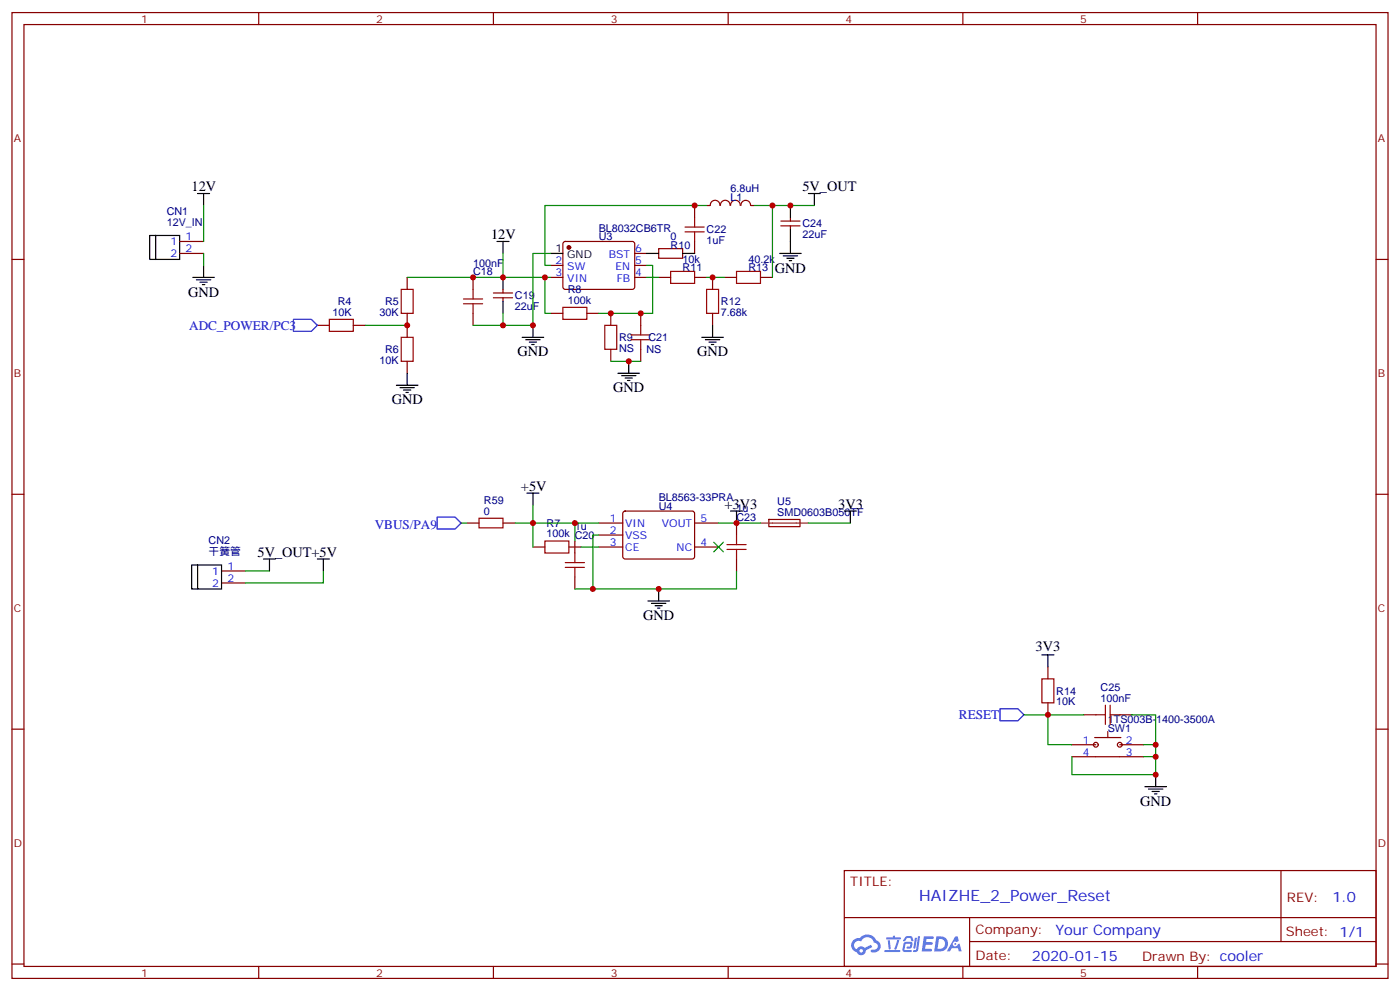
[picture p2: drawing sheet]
<svg xmlns="http://www.w3.org/2000/svg" width="412mm" height="292mm" viewBox="0 0 412 292" stroke-linecap="round" stroke-linejoin="round" font-family="sans-serif">
<g fill="none" stroke="#870000" stroke-width=".35">
<path d="M3.5 3.7h405.4v284.3h-405.4zM7.1 7.2h398.2v277.3h-398.2zM76.2 3.7v3.5M145.3 3.7v3.5M214.5 3.7v3.5M283.6 3.7v3.5M352.8 3.7v3.5M3.5 76.4h3.6M405.3 76.4h3.6M3.5 145.5h3.6M405.3 145.5h3.6M3.5 214.7h3.6"/>
<path d="M405.3 214.7h3.6M248.7 256.3h156.6v28.2h-156.6zM377.3 256.3v20.9M248.7 270.1h156.5M285.6 277.2h119.6M285.6 270.1v14.2M3.5 283.8h3.6M76.2 284.5v3.5M145.3 284.5v3.5M214.5 284.5v3.5M283.6 284.5v3.5M352.8 284.5v3.5"/>
<path d="M405.3 283.8h3.6"/>
</g>
<g fill="#5487ff">
<path d="M272.1 275.6h2.6l.3 .2-.1 .6h-2l-.1 1h1.6l.4 .4-.4 .3h-1.7l-.2 1.2 1.8 .1 .3 .3-.2 .4h-2.9z"/>
<path d="M281.4 275.7h.7l.4 1.3-.7 .3a.74 .74 0 0 0-1.1 .3 .74 .74 0 0 0 .5 1.1 .74 .74 0 0 0 .9-.7l.5-.3 .7 2.4h-.9l-.2-1h-1.9l-.5 1h-.9z"/>
<path d="M269.5 276.1h.6l-.4 2.9a.31 .31 0 0 1-.3 .3 .31 .31 0 0 1-.3-.3z"/>
<path d="M270.4 275.6h.6l-.5 4a.89 .89 0 0 1-.7 .7 .89 .89 0 0 1-.9-.3l1-.5z"/>
<path d="M266.8 275.8l.6-.2 1.2 .1 .5 1.3-.6 .1-.4-.9-1 .1a.95 .95 0 0 1-1 .8l-.1-.2z"/>
<path d="M266.4 277.5l1.8-.2a1.04 1.04 0 0 1 .6 1.1 1.04 1.04 0 0 1-.8 .9h-.7a.29 .29 0 0 1-.3-.4 .29 .29 0 0 1 .3-.2h.7l.2-.8h-1.4l-.4 1.7 1.9 .1a.29 .29 0 0 1 .3 .3 .29 .29 0 0 1-.3 .3h-2l-.4-.3 .2-2.1z"/>
<path d="M260.5 279.7h4.4a.3 .3 0 0 1 .3 .3 .3 .3 0 0 1-.3 .3h-4.3z"/>
<path d="M264.3 276.8h.6l-.5 1.6a1.02 1.02 0 0 1-.7 1.2l-.2-.3z"/>
<path d="M261.5 276.8h.6l.3 2.4-.3 .3-.3-.2z"/>
<path d="M261.1 276h1.9l.2-.5h.5l-.1 .5h1.5a.29 .29 0 0 1 .3 .3 .29 .29 0 0 1-.3 .3h-3.9z"/>
<path d="M275.8 275.6l-.6 4.5h1.4a2.27 2.27 0 0 0 2.7-2.3 2.27 2.27 0 0 0-2.7-2.2zM276.6 276.4a1.5 1.5 0 0 1 1.8 1.6 1.5 1.5 0 0 1-1.9 1.3h-.3z"/>
<path d="M251.4 276.8a2.09 2.09 0 0 0 1 3.5 1.37 1.37 0 0 0 1.5 .9 1.37 1.37 0 0 0 1.1-1.4l2-1-.5-.7-1.8 1a1.4 1.4 0 0 0-2.3 .4 1.32 1.32 0 0 1-.6-1.9 1.32 1.32 0 0 1 1.9-.4 2.02 2.02 0 0 1 2-1.3 2.02 2.02 0 0 1 1.8 1.6 1.09 1.09 0 0 1 1.1 1.4 1.09 1.09 0 0 1-1.6 .7 .41 .41 0 0 0-.5 .3 .41 .41 0 0 0 .4 .5 1.89 1.89 0 0 0 2.4-1.2 1.89 1.89 0 0 0-1.2-2.4 2.98 2.98 0 0 0-5-.6l-1 .1zM253.2 279.9a.52 .52 0 0 1 1 0 .52 .52 0 0 1-1 0z"/>
<circle cx="281.4" cy="277.9" r=".28"/>
</g>
<g fill="none" stroke="#870000" stroke-width=".35">
<path d="M52.9 74.6h7.1M52.9 71.1h7.1M162.3 78.1h3.5M166 71.3l.5-.2h20l.5 .7-.1 13-.6 .4-20.1-.1-.4-.6v-12.7zM187 78.1h3.5M187 74.6h3.5M194 73.2h7.1v2.8h-7.1zM204.6 60.5v3.5M204.6 71.1v3.5M208.1 60.5h1.1M209.2 60.5a1.41 1.41 0 0 1 1.4-1.5 1.41 1.41 0 0 1 1.4 1.5M212.2 60.5a1.41 1.41 0 0 1 1.4-1.5 1.41 1.41 0 0 1 1.4 1.5"/>
<path d="M215.2 60.5a1.41 1.41 0 0 1 1.4-1.5 1.41 1.41 0 0 1 1.4 1.5M218.3 60.5a1.41 1.41 0 0 1 1.4-1.5 1.41 1.41 0 0 1 1.4 1.5M221.2 60.5h1M230 65.1h5.7M230 66.5h5.7M232.8 64v1.1M232.8 66.5v1.1M93.5 95.8h3.5M104.1 95.8h3.5M119.9 81.7v3.5M119.9 92.3v7M139.3 81.7v3.5"/>
<path d="M139.3 92.3v3.5M145.3 87.7h5.7M145.3 86.3h5.7M148.2 85.2v1.1M148.2 87.7v1M162.3 81.7h3.5M162.3 92.3h3.5M172.9 92.3h3.5M179.9 92.3v3.5M187 81.7h3.5M188.7 92.3v3.5M194 81.7h3.6"/>
<path d="M204.6 81.7h3.5M209.9 81.7v3.5M209.9 92.3v3.5M213.4 81.7h3.6M224 81.7h3.5M119.9 106.4v3.5M179.9 102.8v3.6M188.7 102.8v3.6M137.6 154h3.5M148.2 154h3.5M169.3 159.3v3.5M176.4 154h7"/>
<path d="M176.4 157.5h7M183.7 150.7l.4-.2h20.1l.4 .7-.1 12.9-.6 .5-20-.1-.5-.6v-12.7zM204.6 154h7.1M217 154v3.5M226.5 152.9h9.1l.1 2.1h-9.2zM65.3 168.1h7M65.3 171.6h7M157 161h3.5M167.6 161h3.5M169.3 169.9v3.5M176.4 161h7M204.6 161h7.1"/>
<path d="M217 164.6v3.5M308.7 196.3v3.5M308.7 206.9v3.5M315.7 219.3h7.1M319.3 210.4h3.5M322.4 217.1h7.8M326.3 215.4v1.7M329.8 219.3h7.1M329.8 210.4h3.6M315.7 222.8h21.2"/>
<circle cx="322.8" cy="219.3" r=".71"/>
<circle cx="329.8" cy="219.3" r=".71"/>
</g>
<circle cx="167.6" cy="72.8" r=".53" fill="#870000" stroke="#870000" stroke-width=".35"/>
<g fill="none" stroke="#000" stroke-width=".35">
<path d="M58.2 57h3.5M60 57v3.5M238.1 57h3.6M239.9 57v3.5M45.9 69.3h7v7.1h-7zM45.9 69.3h-1.8v7.1h1.8M60 78.1v3.6M146.4 71.1h3.5M148.2 71.1v3.5M162.3 74.6h3.5M190.5 74.6h3.5M201.1 74.6h3.5"/>
<path d="M229.7 74.6h6.3M230.7 75.3h4.2M231.8 76h2.1M232.5 76.7h.7M232.8 60.5v3.5M232.8 67.6v7M56.8 81.7h6.3M57.9 82.4h4.2M58.9 83.1h2.1M59.6 83.8h.7M148.2 81.7v3.5M148.2 88.7v3.6"/>
<path d="M153.8 99.3h6.4M157 95.8v3.5M206.7 99.3h6.4M209.9 95.8v3.5M116.8 113.4h6.3M117.8 114.1h4.3M118.9 114.8h2.1M119.6 115.5h.7M119.9 109.9v3.5M154.9 100h4.2M155.9 100.7h2.1M156.6 101.4h.7"/>
<path d="M182 109.9h6.4M183.1 110.6h4.2M184.1 111.3h2.2M184.9 112h.7M185.2 106.4v3.5M207.8 100h4.2M208.8 100.7h2.2M209.5 101.4h.8M155.2 145.2h3.5M157 145.2v3.5M215.2 150.5h3.5M217 150.5v3.5"/>
<path d="M248.7 150.5h3.5M250.5 150.5v3.5M58.2 166.3h7.1v7.1h-7.1zM58.2 166.3h-1.8v7.1h1.8M77.6 164.6h3.5M79.4 164.6v3.5M93.5 164.6h3.5M95.2 164.6v3.5M190.9 176.9h6.3M191.9 177.6h4.2M193 178.3h2.1M193.7 179h.7"/>
<path d="M194 173.4v3.5M306.9 192.8h3.5M308.7 192.8v3.5M337.3 231.6h6.3M338.3 232.3h4.2M339.4 233h2.1M340.1 233.7h.7M340.4 228.1v3.5"/>
</g>
<g fill="none" stroke="#a10000" stroke-width=".35">
<path d="M197.6 79.9h7v3.5h-7zM201.8 66.9h5.6M201.8 68.3h5.6M204.6 64v2.9M204.6 68.3v2.8M217 79.9h7v3.5h-7zM97 94h7.1v3.5h-7.1zM118.2 85.2h3.5v7.1h-3.5zM118.2 99.3h3.5v7.1h-3.5zM136.5 89.4h5.7M136.5 88h5.7M139.3 85.2v2.8"/>
<path d="M139.3 89.4v2.9M165.8 90.5h7.1v3.5h-7.1zM178.2 95.8h3.5v7h-3.5zM185.9 98.6h5.7M188.7 95.8v2.8M208.1 85.2h3.6v7.1h-3.6zM185.9 100h5.7M188.7 100v2.8M141.1 152.6h7.1v2.8h-7.1zM160.5 159.3h7.1v3.5h-7.1zM217 157.5v2.8M166.5 167h5.7"/>
<path d="M166.5 165.6h5.7M169.3 162.8v2.8M169.3 167v2.9M214.1 161.7h5.7M214.1 160.3h5.7M217 161.7v2.9M306.9 199.8h3.5v7.1h-3.5zM322.8 210.4h2.8M325.6 207.6v5.7M327 207.6v5.7M327 210.4h2.8"/>
</g>
<path d="M224 154h14.1" fill="none" stroke="#8c2424" stroke-width=".35"/>
<path d="M86.4 94h5.3l1.8 1.8-1.8 1.7h-5.3zM128.8 152.2h5.3l1.7 1.8-1.7 1.8h-5.3zM294.6 208.7h5.3l1.7 1.7-1.7 1.8h-5.3z" fill="none" stroke="#00f" stroke-width=".35"/>
<g fill="none" stroke="#008700" stroke-width=".35">
<path d="M60 60.5v10.6M60 74.6v3.5M148.2 74.6v7.1h14.1M162.3 74.6h-5.3v21.2h-17.7M190.5 78.1h1.8v14.2h-15.9M208.1 60.5h-47.6v17.6h1.8M222.2 60.5h17.7M227.5 60.5v21.2M107.6 95.8h12.3M119.9 81.7h28.3M148.2 92.3v3.5M160.5 81.7v10.6h1.8"/>
<path d="M190.5 81.7h3.5M208.1 81.7h5.3M179.9 106.4h8.8M135.8 154h1.8M157 148.7v5.3h-5.3M169.3 154v5.3M176.4 157.5h-1.8v15.9M176.4 154h-19.4v7M211.7 154h12.3M238.1 154h12.4M72.3 168.1h7.1M95.2 168.1v3.5h-22.9"/>
<path d="M171.1 161h5.3M217 168.1v5.3h-47.7M301.6 210.4h17.7M308.7 210.4v8.9h7M333.4 210.4h7v8.9h-3.5M340.4 219.3v3.5h-3.5M315.7 222.8v5.3h24.7v-5.3"/>
</g>
<g fill="#c00">
<circle cx="119.9" cy="95.8" r=".88"/>
<circle cx="139.3" cy="81.7" r=".88"/>
<circle cx="194" cy="173.4" r=".88"/>
<circle cx="179.9" cy="92.3" r=".88"/>
<circle cx="232.8" cy="60.5" r=".88"/>
<circle cx="227.5" cy="60.5" r=".88"/>
<circle cx="148.2" cy="81.7" r=".88"/>
<circle cx="157" cy="95.8" r=".88"/>
<circle cx="148.2" cy="95.8" r=".88"/>
<circle cx="204.6" cy="60.5" r=".88"/>
<circle cx="209.9" cy="81.7" r=".88"/>
<circle cx="160.5" cy="81.7" r=".88"/>
<circle cx="188.7" cy="92.3" r=".88"/>
<circle cx="185.2" cy="106.4" r=".88"/>
<circle cx="217" cy="154" r=".88"/>
<circle cx="340.4" cy="222.8" r=".88"/>
<circle cx="340.4" cy="219.3" r=".88"/>
<circle cx="308.7" cy="210.4" r=".88"/>
<circle cx="340.4" cy="228.1" r=".88"/>
<circle cx="174.6" cy="173.4" r=".88"/>
<circle cx="169.3" cy="154" r=".88"/>
<circle cx="157" cy="154" r=".88"/>
</g>
<path d="M210.3 159.6l2.8 2.9zM213.1 159.6l-2.8 2.9z" fill="#c00" stroke="#008700" stroke-width=".35"/>
<text font-size="4.6" fill="#00f" x="270.8" y="265.3">HAIZHE_2_Power_Reset</text>
<g font-size="4.2">
<text x="56.4" y="56.3">12V</text>
<text x="236.4" y="56.3">5V_OUT</text>
<text x="144.6" y="70.4">12V</text>
<text x="228.2" y="80.3">GND</text>
<text x="55.4" y="87.3">GND</text>
<text x="152.4" y="105">GND</text>
<text x="205.3" y="105">GND</text>
<text x="115.4" y="119.1">GND</text>
<text x="180.6" y="115.5">GND</text>
<text x="153.5" y="144.5">+5V</text>
<text x="213.4" y="149.8">+3V3</text>
<text x="246.9" y="149.8">3V3</text>
<text x="75.8" y="163.9">5V_OUT+5V</text>
<text x="189.4" y="182.6">GND</text>
<text x="305" y="191.8">3V3</text>
<text x="335.8" y="237.2">GND</text>
</g>
<g font-size="4.2" fill="#00f">
<text x="392.5" y="265.6">1.0</text>
<text x="310.9" y="275.1">Your Company</text>
<text x="304" y="282.9">2020-01-15</text>
</g>
<g font-size="3.9" fill="#00f">
<text x="55.7" y="97">ADC_POWER/PC3</text>
<text x="110.4" y="155.8">VBUS/PA9</text>
<text x="282.5" y="211.7">RESET</text>
</g>
<g font-size="3.9" fill="#800">
<text x="250.5" y="260.9">TITLE:</text>
<text x="379.1" y="265.6">REV:</text>
<text x="287.4" y="275.1">Company:</text>
<text x="378.7" y="275.7">Sheet: 1/1</text>
<text x="287.4" y="282.8">Date:</text>
<text x="336.4" y="282.8">Drawn By: cooler</text>
</g>
<g font-size="3.2" fill="#800">
<text x="41.6" y="6.7">1</text>
<text x="110.8" y="6.7">2</text>
<text x="179.9" y="6.7">3</text>
<text x="249.1" y="6.7">4</text>
<text x="318.2" y="6.7">5</text>
<text x="4.1" y="41.8">A</text>
<text x="405.9" y="41.8">A</text>
<text x="4.1" y="110.9">B</text>
<text x="405.9" y="110.9">B</text>
<text x="4.1" y="180.1">C</text>
<text x="405.9" y="180.1">C</text>
<text x="4.1" y="249.2">D</text>
<text x="405.9" y="249.2">D</text>
<text x="41.6" y="287.5">1</text>
<text x="110.8" y="287.5">2</text>
<text x="179.9" y="287.5">3</text>
<text x="249.1" y="287.5">4</text>
<text x="318.2" y="287.5">5</text>
</g>
<g font-size="3.2" fill="#000080">
<text x="215.2" y="56.6">6.8uH</text>
<text x="215.2" y="59.1">L1</text>
<text x="49.1" y="63.2">CN1</text>
<text x="49.1" y="66.4">12V_IN</text>
<text x="176.4" y="68.3">BL8032CB6TR</text>
<text x="176.4" y="70.7">U3</text>
<text x="197.6" y="70.7">0</text>
<text x="208.1" y="71.9">1uF</text>
<text x="208.1" y="68.7">C22</text>
<text x="236.4" y="70.1">22uF</text>
<text x="236.4" y="66.9">C24</text>
<text x="197.6" y="73.2">R10</text>
<text x="201.1" y="77.4">10k</text>
<text x="220.5" y="77.4">40.2k</text>
<text x="139.3" y="78.5">100nF</text>
<text x="139.3" y="81">C18</text>
<text x="201.1" y="79.9">R11</text>
<text x="220.5" y="79.9">R13</text>
<text x="99.5" y="89.8">R4</text>
<text x="113.4" y="89.9">R5</text>
<text x="151.7" y="88.1">C19</text>
<text x="167.2" y="89.4">100k</text>
<text x="167.2" y="86.2">R8</text>
<text x="212.4" y="89.9">R12</text>
<text x="97.9" y="93">10K</text>
<text x="111.8" y="93">30K</text>
<text x="151.7" y="91.2">22uF</text>
<text x="212.4" y="93">7.68k</text>
<text x="182.4" y="100.5">R9</text>
<text x="191" y="100.5">C21</text>
<text x="111.8" y="107.1">10K</text>
<text x="113.4" y="104">R6</text>
<text x="182.4" y="103.6">NS</text>
<text x="190.4" y="104">NS</text>
<text x="142.6" y="148.4">R59</text>
<text x="194" y="147.6">BL8563-33PRA</text>
<text x="229" y="148.6">U5</text>
<text x="142.6" y="151.5">0</text>
<text x="161" y="155.1">R7</text>
<text x="194" y="150.1">U4</text>
<text x="217" y="150.8">1u</text>
<text x="217" y="153.3">C23</text>
<text x="229" y="151.9">SMD0603B050TF</text>
<text x="61.5" y="160.2">CN2</text>
<text x="161" y="158.2">100k</text>
<text x="169.3" y="156.1">1u</text>
<text x="169.3" y="158.6">C20</text>
<text x="61.5" y="163.4">干簧管</text>
<text x="324.2" y="203.4">C25</text>
<text x="311.1" y="207.7">10K</text>
<text x="311.1" y="204.5">R14</text>
<text x="324.2" y="206.6">100nF</text>
<text x="326.3" y="212.9">1TS003B-1400-3500A</text>
<text x="326.3" y="215.4">SW1</text>
</g>
<g font-size="3.2" fill="#00f">
<text x="54.7" y="70.7">1</text>
<text x="50.2" y="72.1">1</text>
<text x="50.2" y="75.7">2</text>
<text x="54.7" y="74.3">2</text>
<text x="163.6" y="77.8">2</text>
<text x="179.4" y="76">BST</text>
<text x="187.1" y="77.8">5</text>
<text x="187.1" y="74.3">6</text>
<text x="163.6" y="81.3">3</text>
<text x="167.1" y="79.6">SW</text>
<text x="167.1" y="83.1">VIN</text>
<text x="181.3" y="79.6">EN</text>
<text x="181.7" y="83.1">FB</text>
<text x="187.1" y="81.3">4</text>
<text x="179.7" y="153.6">1</text>
<text x="184.1" y="155">VIN</text>
<text x="195" y="155">VOUT</text>
<text x="206.4" y="153.6">5</text>
<text x="179.7" y="157.2">2</text>
<text x="179.7" y="160.7">3</text>
<text x="184.1" y="158.6">VSS</text>
<text x="206.4" y="160.7">4</text>
<text x="67" y="167.7">1</text>
<text x="184.1" y="162.1">CE</text>
<text x="199.3" y="162.1">NC</text>
<text x="62.5" y="169.2">1</text>
<text x="62.5" y="172.7">2</text>
<text x="67" y="171.3">2</text>
<text x="319" y="218.9">1</text>
<text x="331.6" y="218.9">2</text>
<text x="319" y="222.4">4</text>
<text x="331.6" y="222.4">3</text>
</g>
<g font-size="3.2">
<text x="163.6" y="74.3">1</text>
<text x="167.1" y="76">GND</text>
</g>
</svg>
